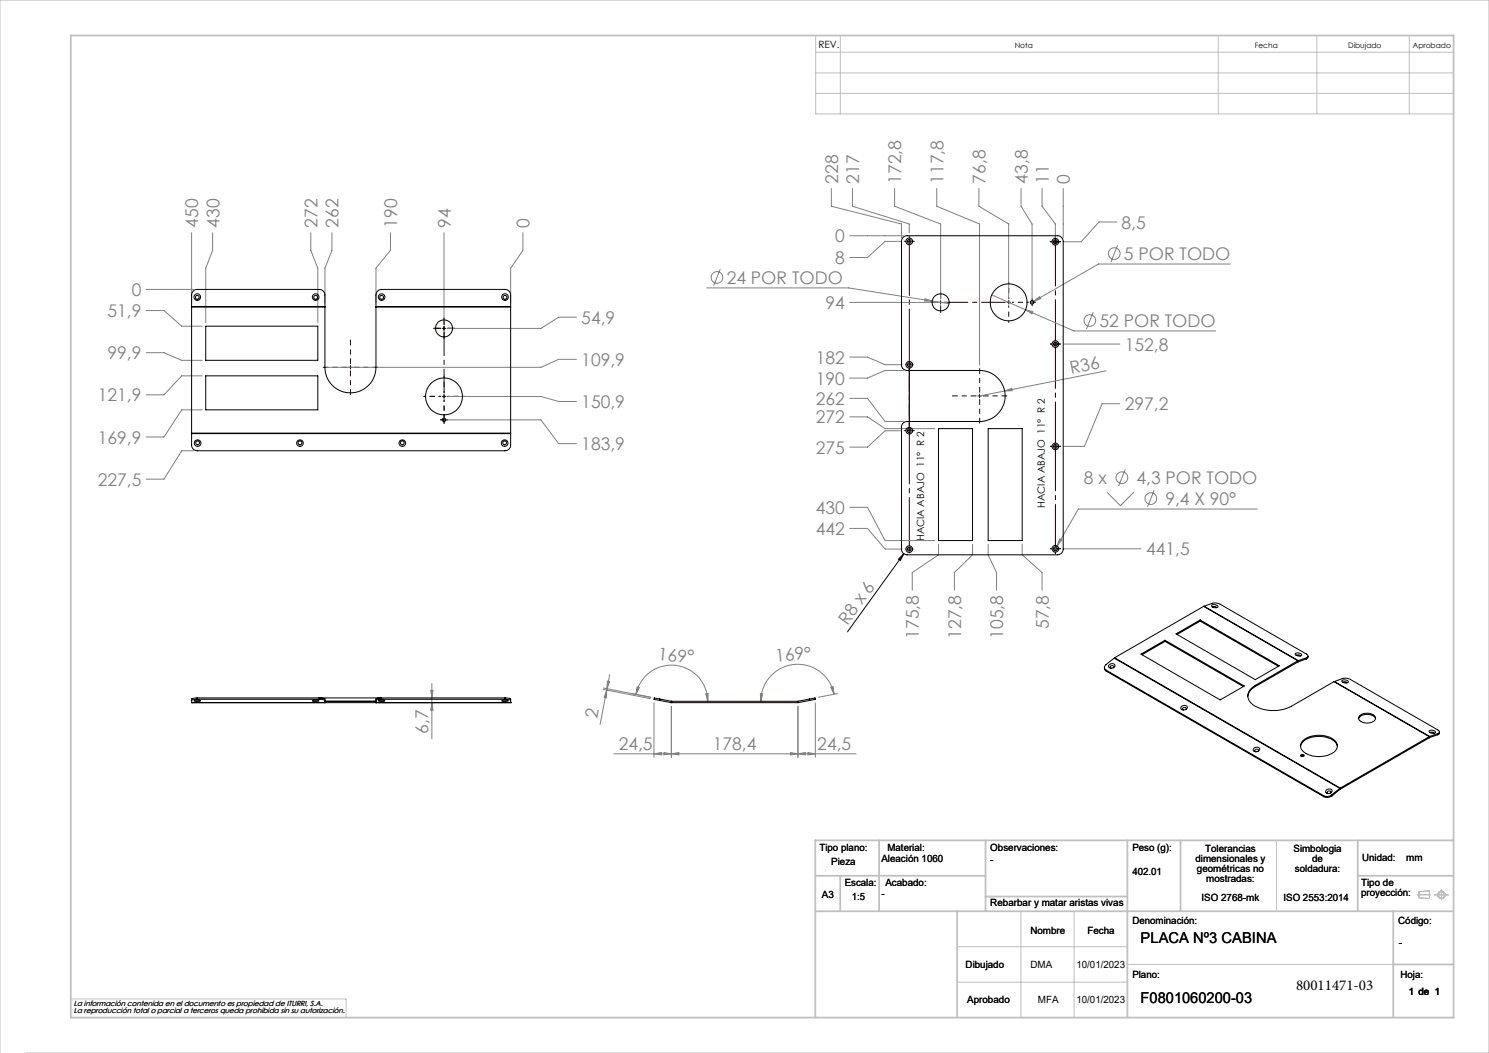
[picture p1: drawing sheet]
<svg xmlns="http://www.w3.org/2000/svg" width="420mm" height="297mm" viewBox="0 0 420 297" stroke-linecap="round" stroke-linejoin="round" font-family="sans-serif">
<g fill="none" stroke="#c0c0c0" stroke-width=".28">
<path d="M230.1 10h179.9v22.1h-179.9zM230.1 14.7h179.9M237 10v22.1M343.6 10v22.1M371.4 10v22.1M397.5 10v22.1M230.1 20.6h179.9M230.1 26.3h179.9M189.2 198.2h.1M189.5 198.2h.1M224.9 198.2h.1M225.2 198.2h.1"/>
<path d="M360.1 237v20M288 257v30M303 257v30M399.7 252.4h3.8M400.3 251.5l2.9-.2v2.1l-2.9-.2zM404.6 252.4h4M406.6 251v2.8M270 267h48M270 277h48M318 272h75M0 297v-297h420v297h-412.5M20 281.8h77.6v5.2"/>
<circle cx="406.6" cy="252.4" r=".86"/>
<circle cx="406.6" cy="252.4" r="1.07"/>
</g>
<g fill="none" stroke="#c0c0c0" stroke-width=".5">
<path d="M20 10h390v277h-390zM248 237v20M278 237v20M318 237v50M333 237v20M383 237v20M410 237h-180v50M230 257h180M230 247h48M237 247v10M270 257v30M278 252.9h40"/>
<path d="M383 247h27M393 257v30M393 272h17"/>
</g>
<g fill="none" stroke="#808080" stroke-width=".28">
<path d="M234.5 53.2v5l19.8 5v3.9M240.5 53.2v5l16 5v2.4M252.3 53.2v5l13 5v21.1M264.2 53.2v5l12.1 5v39.8M276.1 53.2v5l8.4 5v21.1M288 53.2v5l3.1 5v21.1M293.9 53.2v5l3.8 5v4M299.9 53.2v13.9M54 65.6v19.9M60 65.6v5l-2 5v15.4M87.7 65.6v5l1.9 5v15.4M93.6 65.6v5l-1.9 5v9.9"/>
<path d="M110.1 65.6v5l-4.1 5v9.9M125.2 65.6v26M147.5 65.6v5l-3.5 5v9.9M203.2 75.9l-1.9 4.7M239.7 66.5h15.2M254 68.1h-4.3l-5 4.5h-5M315 62.6h-5l-5 5.6h-4.9M315.2 69.2l-1.8 4.7M347.1 74.5h-37.3l-18.3 10.5M41.2 81.6h13.4M41.2 87.6h5l5.1 4.4h5.7M41.2 99.5h5l5.1 2.1h5.7"/>
<path d="M162.6 89.5h-5l-5 3.1h-26.3M199.4 81.2h39.9l28.4 4.5M239.7 85.3h27.5M260.9 84.3l2 .6h-2.1zM279.8 83.2l9.5 4.2M289.3 87.4l2.1 .5-.3 .6zM289.3 87.4l13.6 5.9h40M291.5 85l1.7-1.3 .3 .5zM291.5 85l-.8 .5M300.1 97h15.8M308.4 88l-1.9 4.8M57 106h-5.7l-5.1 5.4h-5"/>
<path d="M57 115.6h-5.7l-5.1 7.7h-5M125.2 118.4h27.4l5 6.7h5M126.3 111.8h26.3l5 1.4h5M162.6 101.3h-5l-5 2.3h-60.5M239.7 100.7h5l5 2.2h4.7M239.7 112.4h5l5 6.5h5.2M239.7 117.6h5l5 3.3h14M254.9 104.5h-5.2l-5 2.1h-5M283.4 110.3l2-.8 .1 .7zM283.4 110.3l-7.1 1.4M312 104.6l-28.6 5.7M315.9 113.9h-5l-5 12h-5.8"/>
<path d="M54.6 127.1h-3.3l-5.1 8h-5M254 121.5h-4.3l-5 4.6h-5M312.2 138.8l3.8 3.8 3.8-3.8M317.4 132.4l-1.9 4.7M325.5 138.3l-1.8 4.7M239.7 149h5l5 5.9h4.7M239.7 143.1h5l5 9.4h14M264.7 153.5v3l-7.4 5v5M274.3 153.5v3l-5.1 5v5M278.7 153.5v3l2.4 5v5M288.3 153.5v3l5.6 5v5M298.2 154l-1 1.6"/>
<path d="M298.9 152l.6 .3-1.3 1.7zM300.1 154.8h21.8M354.7 143.6h-50.5l-6 10.4M107 198.2h15.8M121.5 194.7h.6l-.3 2.1zM121.8 198.2l.3 2.1h-.6zM121.8 192.8v15.6M170.1 194.4l13.4 2.7M170.2 194.1l13.4 2.6-5.2-1.1M171.1 194.7l-1.8 9.6M171.1 194.7v2.1l-.7-.1zM171.2 194.3l-.1 .4"/>
<path d="M171.3 192.1l.6 .2-.7 2zM172 190.2l-.8 4.1M179.4 195.9a10.2 10.2 0 0 1 11-8.3 10.2 10.2 0 0 1 9.2 10.2M179.7 193.7l.6 .2-.9 2zM184.5 198.3v15.3M189.4 199.2v14.4M199.1 195.7l.6-.1-.1 2.2zM214.5 195.6l.6 .1-.5 2.1zM225.1 199.2v14.4M230 198.3v15.3M234.4 193.9l.6-.2 .3 2.1zM235.3 195.8a10.4 10.4 0 0 0-11.3-8.4 10.4 10.4 0 0 0-9.4 10.4"/>
<path d="M236.3 195.6l-5.4 1.1M173.1 212.6h68.4M184.5 212.6l2.1-.3v.6zM187.3 212.3l2.1 .3-2.1 .3zM189.4 212.6l2.1-.3v.6zM223 212.3l2.1 .3-2.1 .3zM225.1 212.6l2.1-.3v.6zM227.9 212.3l2.1 .3-2.1 .3z"/>
<circle cx="202.2" cy="78.3" r="1.65"/>
<circle cx="314.3" cy="71.5" r="1.65"/>
<circle cx="307.4" cy="90.4" r="1.65"/>
<circle cx="316.5" cy="134.7" r="1.65"/>
<circle cx="324.6" cy="140.6" r="1.65"/>
</g>
<path d="M255 156.2l-1 1.9-.6-.4zM255 156.2l-16 22" fill="none" stroke="#130000" stroke-width=".28"/>
<g fill="none" stroke="#300000" stroke-width=".28" stroke-dasharray="15.2 1.3 1.3 1.3">
<path d="M255.5 68.1h-.4M256.5 67.1v-.5M257.5 68.1h.4M296.7 68.2h-.4M297.7 69.2v.4M297.7 67.2v-.5M298.7 68.2h.4M124.3 92.6h-1.9M125.3 91.6v-1.9M125.3 93.6v1.9M126.3 92.6h1.9M264.3 85.3h-1.9"/>
<path d="M265.3 84.3v-1.9M265.3 86.3v1.9M284.5 85.3v-.5M284.5 85.3h-.5M284.5 85.3v.5M284.5 85.3h.5M291.1 85.3v-.5M291.1 85.3h-.5M291.1 85.3v.5M291.1 85.3h.5M291.1 84.8v-.5M291.1 85.8v.5"/>
<path d="M291.6 85.3h.5M296.7 97h-.4M297.7 96v-.4M297.7 98v.5M297.7 97v-.5M297.7 97h-.5M297.7 97v.5M297.7 97h.5M298.7 97h.4M124.8 118.4h-.5M125.3 117.9v-.5M125.3 118.9v.5"/>
<path d="M125.3 111.8v-.5M125.3 111.8h-.5M125.3 111.8v.5M125.3 111.8h.5M125.3 118.4v-.5M125.3 118.4h-.5M125.3 118.4v.5M125.3 118.4h.5M125.8 118.4h.5M255.5 102.9h.1M256.5 102.9v-.5M256.5 102.9h-.5"/>
<path d="M256.5 102.9v.5M256.5 102.9h.5M257.5 102.9h.1M255.5 121.5h-.4M256.5 121.5v-.5M256.5 121.5h-.5M256.5 121.5v.5M256.5 121.5h.5M257.5 121.5h.4M296.7 125.9h-.4M297.7 124.9v-.4M297.7 126.9v.4"/>
<path d="M297.7 125.9v-.5M297.7 125.9h-.5M297.7 125.9v.5M297.7 125.9h.5M298.7 125.9h.4M255.5 154.9h.1M256.5 154.9v-.5M256.5 154.9h-.5M256.5 154.9v.5M256.5 154.9h.5M256.5 155.9h.1M257.5 154.9h.1"/>
<path d="M296.7 154.8h-.4M297.7 153.8v-.5M297.7 155.8v.4M297.7 154.8v-.5M297.7 154.8h-.5M297.7 154.8v.5M297.7 154.8h.5M298.7 154.8h.4"/>
</g>
<path d="M297.7 96v-26.8M297.7 124.9v-26.9M297.7 153.8v-26.9" fill="none" stroke="#300000" stroke-width=".28" stroke-dasharray="15.2 1.3 1.3 1.3" stroke-dashoffset="3.7"/>
<path d="M256.5 120.5v-51.4" fill="none" stroke="#300000" stroke-width=".28" stroke-dasharray="15.2 1.3 1.3 1.3" stroke-dashoffset="1"/>
<path d="M256.5 103.9v16.6" fill="none" stroke="#300000" stroke-width=".28" stroke-dasharray="15.2 1.3 1.3 1.3" stroke-dashoffset="8.8"/>
<path d="M256.5 153.9v-50" fill="none" stroke="#300000" stroke-width=".28" stroke-dasharray="15.2 1.3 1.3 1.3" stroke-dashoffset="1.7"/>
<path d="M284.5 84.3v-4.7M284.5 86.3v4.7M285.5 85.3h4.6M124.3 111.8h-4.7M125.3 110.8v-4.7M125.3 112.8v4.7M125.3 117.4v-4.6M126.3 111.8h4.7" fill="none" stroke="#300000" stroke-width=".28" stroke-dasharray="15.2 1.3 1.3 1.3" stroke-dashoffset="14.8"/>
<path d="M266.3 85.3h17.2M125.3 110.8v-17.2" fill="none" stroke="#300000" stroke-width=".28" stroke-dasharray="15.2 1.3 1.3 1.3" stroke-dashoffset="8.5"/>
<path d="M97.9 103.6h-6.7M98.9 102.6v-6.7M98.9 104.6v6.7M99.9 103.6h6.7M275.3 111.7h-6.7M276.3 110.7v-6.7M276.3 112.7v6.7M277.3 111.7h6.7" fill="none" stroke="#300000" stroke-width=".28" stroke-dasharray="15.2 1.3 1.3 1.3" stroke-dashoffset="13.8"/>
<g fill="none" stroke="#300000" stroke-width=".28">
<path d="M256 68.1h1M256.5 67.6v1M297.2 68.2h1M297.7 67.7v1M124.7 92.6h1M125.2 92.1v1M264.8 85.3h1M265.3 84.8v1M297.2 97h1M297.7 96.6v.9M98.4 103.6h.9M98.8 103.1v1"/>
<path d="M124.7 111.8h1M124.7 118.4h1M125.2 111.3v1M125.2 117.9v1M275.8 111.7h1M276.3 111.2v1M297.2 125.9h1M297.7 125.4v1M297.2 154.8h1M297.7 154.3v1"/>
</g>
<path d="M255 156.2l-1 1.9-.6-.4z" fill="#130000"/>
<g fill="#808080">
<path d="M283.4 110.3l2-.8 .1 .7z"/>
<path d="M187.3 212.3l2.1 .3-2.1 .3zM184.5 212.6l2.1-.3v.6z"/>
<path d="M225.1 212.6l2.1-.3v.6zM227.9 212.3l2.1 .3-2.1 .3z"/>
<path d="M189.4 212.6l2.1-.3v.6zM223 212.3l2.1 .3-2.1 .3z"/>
<path d="M199.1 195.7l.6-.1-.1 2.2zM179.7 193.7l.6 .2-.9 2z"/>
<path d="M298.9 152l-.7 2 1.3-1.7zM260.9 84.3l-.1 .6h2.1zM289.3 87.4l1.8 1.1 .3-.6zM291.5 85l2-.8-.3-.5z"/>
<path d="M234.4 193.9l.6-.2 .3 2.1zM214.5 195.6l.6 .1-.5 2.1z"/>
<path d="M171.1 194.7v2.1l-.7-.1zM171.3 192.1l.6 .2-.7 2z"/>
<path d="M121.8 198.2l.3 2.1h-.6zM121.5 194.7h.6l-.3 2.1z"/>
</g>
<g fill="none" stroke="#000" stroke-width=".28">
<path d="M254.7 67l.9-.5h42.7a1.63 1.63 0 0 1 1.6 1.6v86.8a1.63 1.63 0 0 1-1.6 1.6h-42.4a1.57 1.57 0 0 1-1.6-1.6v-34.4a1.57 1.57 0 0 1 1.6-1.6h20.4a7.2 7.2 0 0 0 7.2-7.2 7.2 7.2 0 0 0-7.2-7.2h-20.4a1.63 1.63 0 0 1-1.6-1.6v-34.8zM54 86.5v.1M54 86.5v-3.3a1.57 1.57 0 0 1 1.6-1.6h34.4a1.63 1.63 0 0 1 1.7 1.6v3.3M54 86.6h37.7M54 86.6v35.6M54 86.5h37.7M58 92h31.6v9.6h-31.6zM91.7 86.6v17a7.2 7.2 0 0 0 7.1 7.2 7.2 7.2 0 0 0 7.2-7.2v-17M91.7 86.5v.1M106 86.5v.1M106 86.5v-3.3a1.57 1.57 0 0 1 1.6-1.6h34.9a1.57 1.57 0 0 1 1.5 1.6v3.3M106 86.6h38"/>
<path d="M106 86.5h38M144 86.5v.1M144 86.6v35.6M58 106h31.6v9.6h-31.6zM54 122.2v.1M54 122.3v3.3a1.57 1.57 0 0 0 1.6 1.5h86.9a1.57 1.57 0 0 0 1.5-1.5v-3.3M54 122.2h90M54 122.3h90M144 122.2v.1M264.7 120.9h9.6v31.6h-9.6zM278.7 120.9h9.6v31.6h-9.6zM331.7 178.8l6.8-3.9 22.4 12.9-6.8 3.9z"/>
<path d="M338.5 174.9v.3M338.5 175.2l22.1 12.7M338.5 175.2l-6.5 3.8M339.5 171l26.6 15.4M339.5 171l-25.1 14.5M339.6 171h-.1M339.6 171l2.3-.8a2.94 2.94 0 0 1 2.3 .2l24.3 14.1a.53 .53 0 0 1 .5 .5 .53 .53 0 0 1-.5 .5M339.6 171l26.6 15.3M341.7 170.7a1.32 1.32 0 0 1 1.9 .5 1.18 1.18 0 0 1-1.9-.5zM342.1 171.2a.67 .67 0 0 1 1 .2M54 198.2h.1M54 198.2h37.7"/>
<path d="M54.8 197.6l1-.1 .8 .2-1.5 .1zM55.6 196.8l-1.5 .3-.1 1.1M55.6 197.2l-1.6 .4M55.6 197.2h34.4M55.6 196.8v.4M55.6 196.8h86.9M88.1 197.7l.8-.2 1.1 .2-.5 .1zM90 197.2l1.7 .4M90 197.2v-.4l1.6 .3 .1 1.1M91.7 198.2h.1M91.7 198.2h14.3M91.7 197.8h14.3z"/>
<path d="M106 198.2h.1M106 198.2h38M106.7 197.7l.8-.2 1.1 .2-.5 .1zM107.6 197.2v-.4l-1.5 .3-.1 1.1M107.6 197.2l-1.6 .4M107.6 197.2h34.9M141.5 197.7l1.1-.2 .8 .2-1.4 .1zM142.5 196.8l1.5 .3v1.1M142.5 197.2l1.5 .4M142.5 196.8v.4M144 198.2h.1M186.1 197.6l3.2 .6"/>
<path d="M186.1 197.2l-1.6-.4v.4l1.6 .4M186.1 197.2v.4M186.1 197.2l3.3 .6M189.3 198.2h.1M189.4 197.8h.1M189.4 197.8l-.1 .4M189.4 198.2h35.6M189.4 197.8h35.6M189.4 197.8v.4M225 197.8h.1M225 198.2h.1M225 197.8v.4"/>
<path d="M225.1 197.8v.4M228.3 197.2l1.6-.4 .1 .4-1.6 .4M228.3 197.2l.1 .4M228.3 197.2l-3.2 .6M228.4 197.6l-3.3 .6M311.5 188.4l.2 .6 .3 .3M312 189l61.4 35.4M312 189v.3M312 189.3l61.4 35.4M313 187.4a.76 .76 0 0 1 1-.3 .76 .76 0 0 1 .3 1.1 .87 .87 0 0 1-1 .3 .87 .87 0 0 1-.6-.8zM314 188.4a.38 .38 0 0 0 .1-.6 .38 .38 0 0 0-.6-.1l-.4 .5 .3 .3M314.3 185.6l-2.3 1.9a.87 .87 0 0 0-.5 .7 .87 .87 0 0 0 .5 .8"/>
<path d="M314.3 185.6l63.6 36.8M314.4 185.5l-.1 .1M314.4 185.5l63.6 36.8M321.8 184.5l6.8-3.9 22.4 12.9-6.8 3.9zM328.6 180.6v.3M328.6 180.9l22.1 12.7M328.6 180.9l-6.5 3.8M333.2 199.4a.88 .88 0 0 1 1-.5 .88 .88 0 0 1 .7 .9 .95 .95 0 0 1-1 .4 .95 .95 0 0 1-.8-.7zM354.1 193.6a3.7 3.7 0 0 0-2.1 2.8M354.1 193.3v.3M365.4 184.4a1.29 1.29 0 0 1 1.8 .4 1.29 1.29 0 0 1-1.9-.3zM365.7 184.9a.78 .78 0 0 1 1 .1"/>
<path d="M366.1 186.4l-12 6.9M366.2 186.3l-.1 .1M368.4 185.9l-2.3 .8-12 6.9M368.5 185.5l-2.3 .8M368.5 185.5l-.1 .4M369 185.1l-.2 .6-.4 .2M376.3 192.3l-12.1 6.9a10.6 10.6 0 0 1-11.4-1 2.98 2.98 0 0 1 1.3-4.9M376.3 192.3l26.9 15.5M376.4 192.2l-.1 .1M376.4 192.2l2.5-.9 1.8 .2 24.9 14.4a.51 .51 0 0 1 .4 .5 .51 .51 0 0 1-.4 .5M376.4 192.2l26.9 15.5M378.6 191.9a1.29 1.29 0 0 1 1.7 .5 1.16 1.16 0 0 1-1.8-.4z"/>
<path d="M378.8 192.5v-.1a.74 .74 0 0 1 1.1 .2M334.4 200.2a.38 .38 0 0 0 .1-.6 .38 .38 0 0 0-.5-.1l-.5 .5 .3 .3M353.6 211.1a.92 .92 0 0 1 1-.4 .92 .92 0 0 1 .7 .7 .92 .92 0 0 1-.9 .7 .92 .92 0 0 1-.9-.8zM354.8 211.9a.42 .42 0 0 0 0-.6 .42 .42 0 0 0-.6 .1l-.3 .3 .4 .4M366.9 210.5a4.3 4.3 0 0 1 4.4-2.8 6.3 6.3 0 0 1 5.7 2.1l.2 .7M366.9 213a.55 .55 0 0 1 .5-.2 .55 .55 0 0 1 .4 .4 .52 .52 0 0 1-.5 .2 .52 .52 0 0 1-.4-.4zM367 213.3l.4-.2 .4 .2M367.5 208.9a7.4 7.4 0 0 1 9.2 .2 2.17 2.17 0 0 1-1.2 3.5 7.5 7.5 0 0 1-8.2-.9 2.01 2.01 0 0 1 .2-2.8zM383.2 202.7a2.96 2.96 0 0 1 4.8 0M383.4 202a3.1 3.1 0 0 1 4.5 .3 1.72 1.72 0 0 1-2.1 1.6 2.14 2.14 0 0 1-2.6-1.4zM403.1 206.2a1.27 1.27 0 0 1 1.8 .4 1.14 1.14 0 0 1-1.8-.4zM403.2 207.8l-25.2 14.5"/>
<path d="M403.2 207.8v.3M403.2 208.1l-25.2 14.5M403.2 208.1h.1M403.3 207.7l-.1 .1M403.3 207.7l-.1 .4M403.4 206.7l.1-.1a.75 .75 0 0 1 1 .2M405.5 207.3l-2.3 .8M405.6 206.9l-2.3 .8M405.6 206.9l-.1 .4M406 206.5l-.1 .4-.4 .4M373.4 224.4v.3M374.2 222.7a.82 .82 0 0 1 1-.2 .82 .82 0 0 1 .5 .8 .91 .91 0 0 1-1 .6 .91 .91 0 0 1-.8-.8z"/>
<path d="M375.2 223.7a.38 .38 0 0 0 .1-.5 .38 .38 0 0 0-.5-.1l-.5 .4 .3 .3M375.6 224.2a2.03 2.03 0 0 1-2.2 .2M375.6 224.2l.1 .3M375.7 224.5a2.19 2.19 0 0 1-2.3 .2M377.9 222.4l-2.3 1.8M377.9 222.4l.1 .2M378 222.6l-2.3 1.9M378 222.3l-.1 .1M378 222.6h.1M378 222.3v.3"/>
<circle cx="256.5" cy="68.1" r=".54"/>
<circle cx="256.5" cy="68.1" r=".94"/>
<circle cx="297.7" cy="68.2" r=".94"/>
<circle cx="297.7" cy="68.2" r=".55"/>
<circle cx="55.6" cy="83.9" r=".55"/>
<circle cx="55.6" cy="83.8" r=".92"/>
<circle cx="89" cy="83.8" r=".93"/>
<circle cx="89" cy="83.9" r=".55"/>
<circle cx="107.6" cy="83.9" r=".55"/>
<circle cx="107.6" cy="83.8" r=".92"/>
<circle cx="125.2" cy="92.6" r="2.4"/>
<circle cx="142.4" cy="83.8" r=".93"/>
<circle cx="142.5" cy="83.9" r=".55"/>
<circle cx="265.3" cy="85.3" r="2.4"/>
<circle cx="284.5" cy="85.3" r="5.2"/>
<circle cx="291.1" cy="85.3" r=".5"/>
<circle cx="297.7" cy="97" r=".94"/>
<circle cx="297.7" cy="97" r=".55"/>
<circle cx="125.2" cy="118.4" r=".5"/>
<circle cx="125.3" cy="111.8" r="5.2"/>
<circle cx="256.5" cy="102.9" r=".54"/>
<circle cx="256.5" cy="102.9" r=".94"/>
<circle cx="55.7" cy="125" r=".93"/>
<circle cx="55.7" cy="124.9" r=".55"/>
<circle cx="84.6" cy="124.9" r=".55"/>
<circle cx="84.6" cy="125" r=".93"/>
<circle cx="113.5" cy="124.9" r=".55"/>
<circle cx="113.5" cy="125" r=".93"/>
<circle cx="142.3" cy="125" r=".93"/>
<circle cx="142.4" cy="124.9" r=".55"/>
<circle cx="256.5" cy="121.5" r=".54"/>
<circle cx="256.5" cy="121.5" r=".93"/>
<circle cx="297.7" cy="125.9" r=".94"/>
<circle cx="297.7" cy="125.9" r=".55"/>
<circle cx="256.5" cy="154.9" r=".54"/>
<circle cx="256.5" cy="154.9" r=".94"/>
<circle cx="297.7" cy="154.8" r=".94"/>
<circle cx="297.7" cy="154.8" r=".55"/>
</g>
<g font-size="4.9" fill="#808080">
<text x="236.4" y="51.8" transform="rotate(-90 236.4 51.8)">228</text>
<text x="242.3" y="51.8" transform="rotate(-90 242.3 51.8)">217</text>
<text x="254.2" y="51.8" transform="rotate(-90 254.2 51.8)">172,8</text>
<text x="266.1" y="51.8" transform="rotate(-90 266.1 51.8)">117,8</text>
<text x="278" y="51.8" transform="rotate(-90 278 51.8)">76,8</text>
<text x="289.9" y="51.8" transform="rotate(-90 289.9 51.8)">43,8</text>
<text x="295.8" y="51.8" transform="rotate(-90 295.8 51.8)">11</text>
<text x="301.8" y="51.8" transform="rotate(-90 301.8 51.8)">0</text>
<text x="55.9" y="64.2" transform="rotate(-90 55.9 64.2)">450</text>
<text x="61.9" y="64.2" transform="rotate(-90 61.9 64.2)">430</text>
<text x="89.6" y="64.2" transform="rotate(-90 89.6 64.2)">272</text>
<text x="95.5" y="64.2" transform="rotate(-90 95.5 64.2)">262</text>
<text x="112" y="64.2" transform="rotate(-90 112 64.2)">190</text>
<text x="127.1" y="64.2" transform="rotate(-90 127.1 64.2)">94</text>
<text x="149.4" y="64.2" transform="rotate(-90 149.4 64.2)">0</text>
<text x="316.4" y="64.5">8,5</text>
<text x="235.6" y="68.3">0</text>
<text x="235.6" y="74.5">8</text>
<text x="317" y="73.4">5 POR TODO</text>
<text x="37.2" y="83.5">0</text>
<text x="205" y="80.1">24 POR TODO</text>
<text x="30.3" y="89.4">51,9</text>
<text x="232.9" y="87.1">94</text>
<text x="164" y="91.3">54,9</text>
<text x="310.1" y="92.3">52 POR TODO</text>
<text x="30.3" y="101.3">99,9</text>
<text x="317.3" y="98.9">152,8</text>
<text x="164" y="103.2">109,9</text>
<text x="230.1" y="102.6">182</text>
<text x="302.2" y="105.5" transform="rotate(-11 302.2 105.5)">R36</text>
<text x="27.6" y="113.2">121,9</text>
<text x="230.1" y="108.5">190</text>
<text x="164" y="115.1">150,9</text>
<text x="230.1" y="114.2">262</text>
<text x="230.1" y="119.4">272</text>
<text x="317.3" y="115.7">297,2</text>
<text x="27.6" y="125.1">169,9</text>
<text x="164" y="127">183,9</text>
<text x="230.1" y="128">275</text>
<text x="27.6" y="137">227,5</text>
<text x="305.8" y="136.6">8 x</text>
<text x="320.6" y="136.6">4,3 POR TODO</text>
<text x="328.7" y="142.5">9,4 X 90°</text>
<text x="230.1" y="144.9">430</text>
<text x="230.1" y="150.9">442</text>
<text x="323.3" y="156.6">441,5</text>
<text x="239" y="176.5" transform="rotate(-54 239 176.5)">R8 x 6</text>
<text x="295.8" y="177.4" transform="rotate(-90 295.8 177.4)">57,8</text>
<text x="259.2" y="180.1" transform="rotate(-90 259.2 180.1)">175,8</text>
<text x="271.1" y="180.1" transform="rotate(-90 271.1 180.1)">127,8</text>
<text x="283" y="180.1" transform="rotate(-90 283 180.1)">105,8</text>
<text x="185.4" y="186.1" transform="rotate(5 185.4 186.1)">169°</text>
<text x="218.9" y="186.8" transform="rotate(-5 218.9 186.8)">169°</text>
<text x="168.5" y="202.8" transform="rotate(-79 168.5 202.8)">2</text>
<text x="120.8" y="207" transform="rotate(-90 120.8 207)">6,7</text>
<text x="174.5" y="211.5">24,5</text>
<text x="201.1" y="211.5">178,4</text>
<text x="230.5" y="211.5">24,5</text>
</g>
<g font-size="4.2" fill="#010000">
<text x="321.7" y="265.9">PLACA Nº3 CABINA</text>
<text x="321.7" y="282.8">F0801060200-03</text>
</g>
<text font-size="4.2" x="365.6" y="279.1">80011471-03</text>
<g font-size="2.8" fill="#010000">
<text x="230.8" y="13.6">REV.</text>
<text x="231.1" y="239.9">Tipo plano:</text>
<text x="250.3" y="239.9">Material:</text>
<text x="279.3" y="239.9">Observaciones:</text>
<text x="319.4" y="239.9">Peso (g):</text>
<text x="234.5" y="244.1">Pieza</text>
<text x="248.6" y="243">Aleación 1060</text>
<text x="279.3" y="243.4">-</text>
<text x="337.2" y="243.1">dimensionales y</text>
<text x="337.6" y="246">geométricas no</text>
<text x="339.9" y="240.3">Tolerancias</text>
<text x="364.9" y="240.2">Simbologia</text>
<text x="365.3" y="245.9">soldadura:</text>
<text x="370.1" y="243">de</text>
<text x="384.2" y="242.7">Unidad:</text>
<text x="396.7" y="242.7">mm</text>
<text x="238.3" y="250">Escala:</text>
<text x="249.7" y="250">Acabado:</text>
<text x="319.4" y="246.9">402.01</text>
<text x="340.2" y="248.8">mostradas:</text>
<text x="383.9" y="250">Tipo de</text>
<text x="231.9" y="253.4">A3</text>
<text x="240.3" y="254">1:5</text>
<text x="248.6" y="252.9">-</text>
<text x="279.3" y="255.7">Rebarbar y matar aristas vivas</text>
<text x="338.9" y="254">ISO 2768-mk</text>
<text x="362" y="254">ISO 2553:2014</text>
<text x="383.9" y="252.8">proyección:</text>
<text x="290.6" y="263.3">Nombre</text>
<text x="306.7" y="263.3">Fecha</text>
<text x="319.4" y="260.6">Denominación:</text>
<text x="394.4" y="260.6">Código:</text>
<text x="394.6" y="266.9">-</text>
<text x="272.4" y="273">Dibujado</text>
<text x="290.6" y="273">DMA</text>
<text x="303.6" y="273">10/01/2023</text>
<text x="319.4" y="275.8">Plano:</text>
<text x="395" y="275.8">Hoja:</text>
<text x="397.4" y="280.6">1 de 1</text>
<text x="272.8" y="282.8">Aprobado</text>
<text x="292.7" y="282.8">MFA</text>
<text x="303.6" y="282.8">10/01/2023</text>
</g>
<g font-size="2.8">
<text x="294.8" y="143.3" transform="rotate(-90 294.8 143.3)">HACIA ABAJO 11° R 2</text>
<text x="260.7" y="152.7" transform="rotate(-90 260.7 152.7)">HACIA ABAJO 11° R 2</text>
</g>
<g font-size="2.1" fill="#010000">
<text x="286.2" y="13.6">Nota</text>
<text x="353.9" y="13.6">Fecha</text>
<text x="380.3" y="13.6">Dibujado</text>
<text x="398.5" y="13.6">Aprobado</text>
<text x="20.8" y="283.7">La información contenida en el documento es propiedad de ITURRI, S.A.</text>
<text x="20.8" y="285.7">La reproducción total o parcial a terceros queda prohibida sin su autorización.</text>
</g>
</svg>
